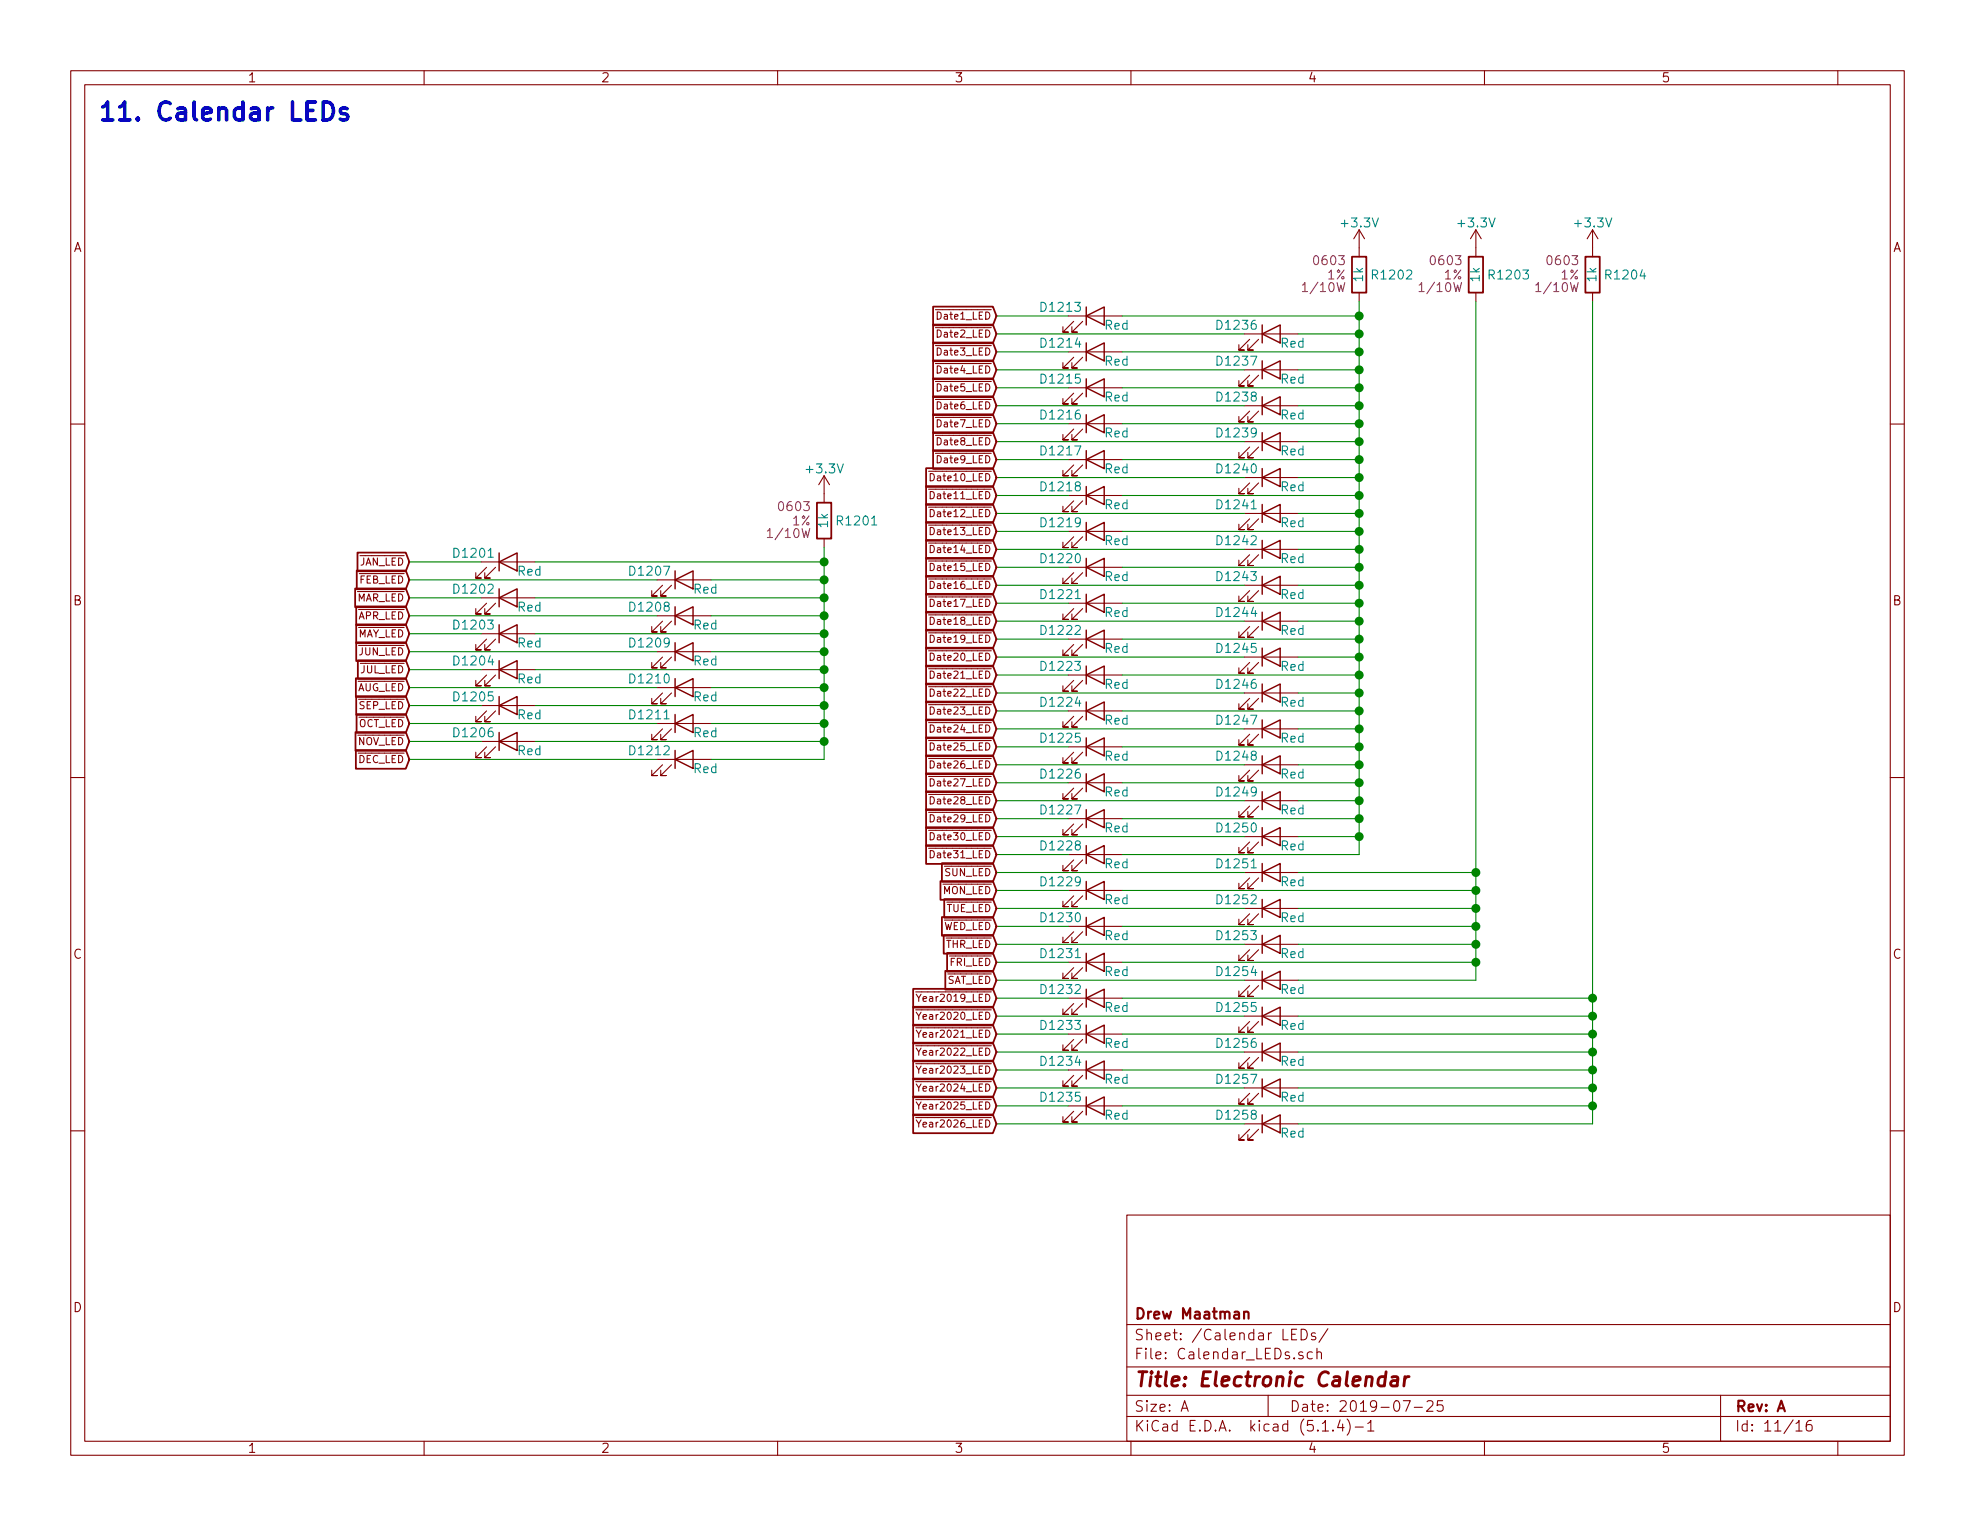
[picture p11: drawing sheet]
<svg xmlns="http://www.w3.org/2000/svg" width="279mm" height="216mm" viewBox="0 0 279 216" stroke-linecap="round" stroke-linejoin="round" font-family="sans-serif">
<g fill="none" stroke="#840000" stroke-width=".15">
<path d="M10 10h259.4v195.9h-259.4zM12 12h255.4v191.9h-255.4zM60 10v2M110 10v2M160 10v2M210 10v2M260 10v2M192.3 32.5v3.8M192.3 32.5l-.8 1.3M192.3 32.5l.7 1.3M208.8 32.5v3.8M208.8 32.5l-.8 1.3"/>
<path d="M208.8 32.5l.7 1.3M225.3 32.5v3.8M225.3 32.5l-.8 1.3M225.3 32.5l.8 1.3M10 60h2M132.3 43.8h1M132.3 46.4h1M132.3 48.9h1M132.3 51.4h1M132.3 54h1M132.3 56.5h1M132.3 59.1h1"/>
<path d="M151.1 59.9h7.6M151.1 54.9h7.6M151.1 49.8h7.6M151.1 44.7h7.6M151.9 55.6l-1.5 1.6h.7h-.7v-.8M151.9 50.5l-1.5 1.6h.7h-.7v-.8M151.9 45.5l-1.5 1.5h.7h-.7v-.8M153.2 55.6l-1.6 1.6h.8h-.8v-.8M153.2 50.5l-1.6 1.6h.8h-.8v-.8M153.2 45.5l-1.6 1.5h.8h-.8v-.8M176 52.3h7.6M176 57.4h7.6"/>
<path d="M176 47.2h7.6M176.8 53.1l-1.5 1.5h.7h-.7v-.8M176.8 58.2l-1.5 1.5h.7h-.7v-.8M176.8 48l-1.5 1.5h.7h-.7v-.7M178.1 53.1l-1.6 1.5h.8h-.8v-.8M178.1 58.2l-1.6 1.5h.8h-.8v-.8M178.1 48l-1.6 1.5h.8h-.8v-.7M192.3 41.4v1.3M208.8 41.4v1.3M225.3 41.4v1.3M267.4 60h2M68.1 79.5h7.6"/>
<path d="M116.6 67.3l-.8 1.3M116.6 67.3v3.8M116.6 76.2v1.3M116.6 67.3l.7 1.3M131.4 69.2h1M131.4 71.8h1M131.4 74.3h1M131.4 76.8h1M131.4 79.4h1M131.4 66.7h1M131.6 69.5a.51 .51 0 0 1 .6 .6 .51 .51 0 0 1-.6 .5zM131.6 72.1a.51 .51 0 0 1 .6 .5 .51 .51 0 0 1-.6 .5z"/>
<path d="M131.6 74.6a.51 .51 0 0 1 .6 .5 .51 .51 0 0 1-.6 .5zM131.6 77.2a.51 .51 0 0 1 .6 .5 .51 .51 0 0 1-.6 .5zM131.6 79.7a.51 .51 0 0 1 .6 .5 .51 .51 0 0 1-.6 .5zM131.6 67a.51 .51 0 0 1 .6 .5 .51 .51 0 0 1-.6 .5zM132.3 61.6h1M132.3 64.1h1M151.1 65h7.6M151.1 70.1h7.6M151.1 75.2h7.6M151.9 65.8l-1.5 1.5h.7h-.7v-.8M151.9 60.7l-1.5 1.5h.7h-.7v-.7M151.9 70.9l-1.5 1.5h.7h-.7v-.8"/>
<path d="M151.9 75.9l-1.5 1.6h.7h-.7v-.8M153.2 65.8l-1.6 1.5h.8h-.8v-.8M153.2 60.7l-1.6 1.5h.8h-.8v-.7M153.2 70.9l-1.6 1.5h.8h-.8v-.8M153.2 75.9l-1.6 1.6h.8h-.8v-.8M176 67.6h7.6M176 62.5h7.6M176 77.7h7.6M176 72.6h7.6M176.8 68.3l-1.5 1.6h.7h-.7v-.8M176.8 63.2l-1.5 1.6h.7h-.7v-.8M176.8 78.5l-1.5 1.5h.7h-.7v-.8"/>
<path d="M176.8 73.4l-1.5 1.5h.7h-.7v-.7M178.1 68.3l-1.6 1.6h.8h-.8v-.8M178.1 63.2l-1.6 1.6h.8h-.8v-.8M178.1 78.5l-1.6 1.5h.8h-.8v-.8M178.1 73.4l-1.6 1.5h.8h-.8v-.7M68.1 84.6h7.6M68.1 89.7h7.6M68.1 99.8h7.6M68.1 94.7h7.6M68.8 80.3l-1.5 1.5h.8h-.8v-.8M68.8 85.3l-1.5 1.6h.8h-.8v-.8M68.8 90.4l-1.5 1.5h.8h-.8v-.7"/>
<path d="M68.8 95.5l-1.5 1.5h.8h-.8v-.7M70.1 80.3l-1.5 1.5h.7h-.7v-.8M70.1 85.3l-1.5 1.6h.7h-.7v-.8M70.1 90.4l-1.5 1.5h.7h-.7v-.7M70.1 95.5l-1.5 1.5h.7h-.7v-.7M93 87.1h7.6M93 82h7.6M93 92.2h7.6M93 97.3h7.6M93.7 87.9l-1.5 1.5h.8h-.8v-.8M93.7 82.8l-1.5 1.5h.8h-.8v-.7M93.7 93l-1.5 1.5h.8h-.8v-.8"/>
<path d="M93.7 98l-1.5 1.6h.8h-.8v-.8M95 87.9l-1.5 1.5h.7h-.7v-.8M95 82.8l-1.5 1.5h.7h-.7v-.7M95 93l-1.5 1.5h.7h-.7v-.8M95 98l-1.5 1.6h.7h-.7v-.8M131.4 92.1h1M131.4 81.9h1M131.4 84.5h1M131.4 87h1M131.4 89.5h1M131.4 94.6h1M131.4 97.2h1"/>
<path d="M131.4 99.7h1M131.6 92.4a.51 .51 0 0 1 .6 .5 .51 .51 0 0 1-.6 .5zM131.6 82.2a.51 .51 0 0 1 .6 .6 .51 .51 0 0 1-.6 .5zM131.6 84.8a.51 .51 0 0 1 .6 .5 .51 .51 0 0 1-.6 .5zM131.6 87.3a.51 .51 0 0 1 .6 .5 .51 .51 0 0 1-.6 .5zM131.6 89.9a.51 .51 0 0 1 .6 .5 .51 .51 0 0 1-.6 .5zM131.6 94.9a.51 .51 0 0 1 .6 .6 .51 .51 0 0 1-.6 .5zM131.6 97.5a.51 .51 0 0 1 .6 .5 .51 .51 0 0 1-.6 .5zM151.1 95.5h7.6M151.1 90.4h7.6M151.1 85.3h7.6M151.1 80.3h7.6"/>
<path d="M151.9 96.3l-1.5 1.5h.7h-.7v-.8M151.9 91.2l-1.5 1.5h.7h-.7v-.8M151.9 86.1l-1.5 1.5h.7h-.7v-.7M151.9 81l-1.5 1.6h.7h-.7v-.8M153.2 96.3l-1.6 1.5h.8h-.8v-.8M153.2 91.2l-1.6 1.5h.8h-.8v-.8M153.2 86.1l-1.6 1.5h.8h-.8v-.7M153.2 81l-1.6 1.6h.8h-.8v-.8M176 98h7.6M176 93h7.6M176 87.9h7.6M176 82.8h7.6"/>
<path d="M176.8 98.8l-1.5 1.5h.7h-.7v-.7M176.8 93.7l-1.5 1.6h.7h-.7v-.8M176.8 88.6l-1.5 1.6h.7h-.7v-.8M176.8 83.6l-1.5 1.5h.7h-.7v-.8M178.1 98.8l-1.6 1.5h.8h-.8v-.7M178.1 93.7l-1.6 1.6h.8h-.8v-.8M178.1 88.6l-1.6 1.6h.8h-.8v-.8M178.1 83.6l-1.6 1.5h.8h-.8v-.8M10 110h2M68.1 104.9h7.6M68.8 100.6l-1.5 1.5h.8h-.8v-.8M68.8 105.7l-1.5 1.5h.8h-.8v-.8"/>
<path d="M70.1 100.6l-1.5 1.5h.7h-.7v-.8M70.1 105.7l-1.5 1.5h.7h-.7v-.8M93 102.4h7.6M93 107.4h7.6M93.7 103.1l-1.5 1.5h.8h-.8v-.7M93.7 108.2l-1.5 1.5h.8h-.8v-.7M95 103.1l-1.5 1.5h.7h-.7v-.7M95 108.2l-1.5 1.5h.7h-.7v-.7M131.4 117.5h1M131.4 114.9h1M131.4 102.2h1M131.4 112.4h1"/>
<path d="M131.4 104.8h1M131.4 107.3h1M131.4 109.9h1M131.6 117.8a.51 .51 0 0 1 .6 .5 .51 .51 0 0 1-.6 .5zM131.6 115.3a.51 .51 0 0 1 .6 .5 .51 .51 0 0 1-.6 .5zM131.6 100a.51 .51 0 0 1 .6 .5 .51 .51 0 0 1-.6 .5zM131.6 102.6a.51 .51 0 0 1 .6 .5 .51 .51 0 0 1-.6 .5zM131.6 112.7a.51 .51 0 0 1 .6 .5 .51 .51 0 0 1-.6 .5zM131.6 105.1a.51 .51 0 0 1 .6 .5 .51 .51 0 0 1-.6 .5zM131.6 107.6a.51 .51 0 0 1 .6 .6 .51 .51 0 0 1-.6 .5zM131.6 110.2a.51 .51 0 0 1 .6 .5 .51 .51 0 0 1-.6 .5zM151.1 115.8h7.6"/>
<path d="M151.1 110.7h7.6M151.1 105.7h7.6M151.1 100.6h7.6M151.9 116.6l-1.5 1.5h.7h-.7v-.8M151.9 111.5l-1.5 1.5h.7h-.7v-.7M151.9 106.4l-1.5 1.6h.7h-.7v-.8M151.9 101.3l-1.5 1.6h.7h-.7v-.8M153.2 116.6l-1.6 1.5h.8h-.8v-.8M153.2 111.5l-1.6 1.5h.8h-.8v-.7M153.2 106.4l-1.6 1.6h.8h-.8v-.8M153.2 101.3l-1.6 1.6h.8h-.8v-.8M176 103.1h7.6"/>
<path d="M176 118.4h7.6M176 113.3h7.6M176 108.2h7.6M176.8 103.9l-1.5 1.5h.7h-.7v-.8M176.8 119.1l-1.5 1.6h.7h-.7v-.8M176.8 114l-1.5 1.6h.7h-.7v-.8M176.8 109l-1.5 1.5h.7h-.7v-.8M178.1 103.9l-1.6 1.5h.8h-.8v-.8M178.1 119.1l-1.6 1.6h.8h-.8v-.8M178.1 114l-1.6 1.6h.8h-.8v-.8M178.1 109l-1.6 1.5h.8h-.8v-.8M267.4 110h2"/>
<path d="M131.4 120h1M131.6 120.3a.51 .51 0 0 1 .6 .6 .51 .51 0 0 1-.6 .5zM151.1 120.9h7.6M151.1 126h7.6M151.1 136.1h7.6M151.1 131.1h7.6M151.9 121.7l-1.5 1.5h.7h-.7v-.8M151.9 126.7l-1.5 1.6h.7h-.7v-.8M151.9 136.9l-1.5 1.5h.7h-.7v-.7M151.9 131.8l-1.5 1.6h.7h-.7v-.8M153.2 121.7l-1.6 1.5h.8h-.8v-.8M153.2 126.7l-1.6 1.6h.8h-.8v-.8"/>
<path d="M153.2 136.9l-1.6 1.5h.8h-.8v-.7M153.2 131.8l-1.6 1.6h.8h-.8v-.8M176 123.4h7.6M176 138.7h7.6M176 133.6h7.6M176 128.5h7.6M176.8 124.2l-1.5 1.5h.7h-.7v-.7M176.8 139.4l-1.5 1.6h.7h-.7v-.8M176.8 134.4l-1.5 1.5h.7h-.7v-.8M176.8 129.3l-1.5 1.5h.7h-.7v-.8M178.1 124.2l-1.6 1.5h.8h-.8v-.7M178.1 139.4l-1.6 1.6h.8h-.8v-.8"/>
<path d="M178.1 134.4l-1.6 1.5h.8h-.8v-.8M178.1 129.3l-1.6 1.5h.8h-.8v-.8M10 160h2M129.5 158.1h.9M129.5 155.6h.9M129.5 153h.9M129.5 150.5h.9M129.5 148h.9M129.5 145.4h.9M129.5 142.9h.9M129.5 140.3h.9M129.6 158.4l.4 .6 .3-.6"/>
<path d="M129.6 155.9l.4 .5 .3-.5M129.6 153.4l.4 .5 .3-.5M129.6 150.8l.4 .6 .3-.6M129.6 148.3l.4 .5 .3-.5M129.6 145.7l.4 .6 .3-.6M129.6 143.2l.4 .5 .3-.5M129.6 140.7l.4 .5 .3-.5M130 141.2v.5M130 143.7v.5M130 146.3v.5M130 148.8v.5M130 151.4v.4"/>
<path d="M130 153.9v.5M130 156.4v.5M130 159v.5M151.1 151.4h7.6M151.1 156.5h7.6M151.1 146.3h7.6M151.1 141.2h7.6M151.9 152.1l-1.5 1.6h.7h-.7v-.8M151.9 157.2l-1.5 1.6h.7h-.7v-.8M151.9 147.1l-1.5 1.5h.7h-.7v-.8M151.9 142l-1.5 1.5h.7h-.7v-.8M153.2 152.1l-1.6 1.6h.8h-.8v-.8"/>
<path d="M153.2 157.2l-1.6 1.6h.8h-.8v-.8M153.2 147.1l-1.6 1.5h.8h-.8v-.8M153.2 142l-1.6 1.5h.8h-.8v-.8M176 159h7.6M176 153.9h7.6M176 148.8h7.6M176 143.8h7.6M176.8 159.8l-1.5 1.5h.7h-.7v-.8M176.8 154.7l-1.5 1.5h.7h-.7v-.8M176.8 149.6l-1.5 1.5h.7h-.7v-.7M176.8 144.5l-1.5 1.6h.7h-.7v-.8M178.1 159.8l-1.6 1.5h.8h-.8v-.8"/>
<path d="M178.1 154.7l-1.6 1.5h.8h-.8v-.8M178.1 149.6l-1.6 1.5h.8h-.8v-.7M178.1 144.5l-1.6 1.6h.8h-.8v-.8M267.4 160h2M159.4 171.9h108v32h-108zM159.4 197.4h108M159.4 193.4h108M159.4 187.4h108M167.1 199.7l.5-1.5 .5 1.5M167.2 199.2h.8M179.4 197.4v3M182.7 188.8h.5"/>
<path d="M183.4 188.1h-.7v1.5h.7M184.1 188.1a.79 .79 0 0 1 .8 .4 .79 .79 0 0 1-.2 1l-.6 .1zM184.3 191.3a.37 .37 0 0 0-.6 .2 .54 .54 0 0 0 .6 .3l.1 .2-.1 .2-.2 .1-.4-.1M185.6 191.3h-.4l-.3 .2 .1 .6 .2 .2 .4-.1M186.1 188.6h-.4h-.1l-.1 .2a.48 .48 0 0 0 .6 .3l.1 .2-.1 .2-.1 .1-.5-.1M186.3 191.4a.38 .38 0 0 1 .6 .1v.8M186.3 190.8v1.5M187.9 188l-1.3 1.9M198.5 198.2h1l-.6 1.5M200.1 199.1h1.1M201.9 198.3l.2-.1h.3a.41 .41 0 0 1 .3 .6l-.9 .9h.9M204.1 198.2h-.7l-.1 .7 .1-.1a.62 .62 0 0 1 .7 .1l.1 .1-.1 .5-.2 .2h-.4l-.2-.2"/>
<path d="M243.4 197.4v6.5M60 203.9v2M110 203.9v2M159.4 200.4h108M160 203.9v2M187.1 202.5h.8M188.6 202.3v.1v.1l-.1-.1 .1-.1v.2M189.6 200.9l-.4 1.1h.9M189.9 201.5v1M190.6 200.8a1.71 1.71 0 0 1 0 2.2M191.7 201.9h1.2M193.5 201.4l.3-.2 .1-.2v1.5"/>
<path d="M193.5 202.5h.9M210 203.9v2M254.1 201.4l.3-.2 .1-.2v1.5M254.1 202.5h.8M256.2 201a.59 .59 0 0 0-.7 .6l.1 .7a.54 .54 0 0 0 .7 0 .65 .65 0 0 0-.1-.7 .57 .57 0 0 0-.6 .1l-.1 .1M260 203.9v2"/>
</g>
<path d="M196 194.8a.68 .68 0 0 0-1 .3l-.1 .6 .1 .2 .2 .2 .6-.1M196.1 194.1l-.3 2M196.9 194.8h.2h.6l-.1 1.3M197.7 195.2l-.6 .1a.4 .4 0 0 0-.4 .4 .4 .4 0 0 0 .3 .4l.7-.1M198.8 194.8l-.2 1.3M199.3 194.8a.5 .5 0 0 0-.6 .3" fill="none" stroke="#840000" stroke-width=".41"/>
<path d="M176 185.7a.39 .39 0 0 1 .6 .1v.8M176 185.6v1" fill="none" stroke="#840000" stroke-width=".3"/>
<g fill="none" stroke="#840000" stroke-width=".2">
<path d="M153.7 59.9l2.5-1.2v2.5zM153.7 54.9l2.5-1.3v2.5zM153.7 49.8l2.5-1.3v2.6zM153.7 44.7l2.5-1.3v2.6zM153.7 43.4v2.6M153.7 48.5v2.6M153.7 53.6v2.5M153.7 58.7v2.5M178.6 52.3l2.5-1.2v2.5zM178.6 57.4l2.5-1.3v2.6zM178.6 47.2l2.5-1.2v2.5zM178.6 46v2.5"/>
<path d="M178.6 51.1v2.5M178.6 56.1v2.6M70.6 79.5l2.6-1.3v2.6zM70.6 78.2v2.6M153.7 65l2.5-1.2v2.5zM153.7 70.1l2.5-1.3v2.6zM153.7 75.2l2.5-1.3v2.6zM153.7 63.8v2.5M153.7 68.8v2.6M153.7 73.9v2.6M153.7 79v2.5M178.6 67.6l2.5-1.3v2.5z"/>
<path d="M178.6 62.5l2.5-1.3v2.6zM178.6 77.7l2.5-1.2v2.5zM178.6 72.6l2.5-1.2v2.5zM178.6 61.2v2.6M178.6 66.3v2.5M178.6 71.4v2.5M178.6 76.5v2.5M70.6 84.6l2.6-1.3v2.6zM70.6 89.7l2.6-1.3v2.5zM70.6 99.8l2.6-1.2v2.5zM70.6 94.7l2.6-1.2v2.5zM70.6 83.3v2.6"/>
<path d="M70.6 88.4v2.5M70.6 93.5v2.5M70.6 98.6v2.5M95.5 87.1l2.5-1.2v2.5zM95.5 82l2.5-1.2v2.5zM95.5 92.2l2.5-1.3v2.6zM95.5 97.3l2.5-1.3v2.6zM95.5 80.8v2.5M95.5 85.9v2.5M95.5 90.9v2.6M95.5 96v2.6M153.7 95.5l2.5-1.3v2.6z"/>
<path d="M153.7 90.4l2.5-1.2v2.5zM153.7 85.3l2.5-1.2v2.5zM153.7 80.3l2.5-1.3v2.5zM153.7 84.1v2.5M153.7 89.2v2.5M153.7 94.2v2.6M153.7 99.3v2.6M178.6 98l2.5-1.2v2.5zM178.6 93l2.5-1.3v2.5zM178.6 87.9l2.5-1.3v2.6zM178.6 82.8l2.5-1.3v2.6zM178.6 81.5v2.6"/>
<path d="M178.6 86.6v2.6M178.6 91.7v2.5M178.6 96.8v2.5M70.6 104.9l2.6-1.3v2.6zM70.6 103.6v2.6M95.5 102.4l2.5-1.3v2.5zM95.5 107.4l2.5-1.2v2.5zM95.5 101.1v2.5M95.5 106.2v2.5M153.7 115.8l2.5-1.2v2.5zM153.7 110.7l2.5-1.2v2.5zM153.7 105.7l2.5-1.3v2.5z"/>
<path d="M153.7 100.6l2.5-1.3v2.6zM153.7 104.4v2.5M153.7 109.5v2.5M153.7 114.6v2.5M153.7 119.6v2.6M178.6 103.1l2.5-1.2v2.5zM178.6 118.4l2.5-1.3v2.5zM178.6 113.3l2.5-1.3v2.6zM178.6 108.2l2.5-1.3v2.6zM178.6 101.9v2.5M178.6 106.9v2.6M178.6 112v2.6"/>
<path d="M178.6 117.1v2.5M153.7 120.9l2.5-1.3v2.6zM153.7 126l2.5-1.3v2.6zM153.7 136.1l2.5-1.2v2.5zM153.7 131.1l2.5-1.3v2.5zM153.7 124.7v2.6M153.7 129.8v2.5M153.7 134.9v2.5M153.7 140v2.5M178.6 123.4l2.5-1.2v2.5zM178.6 138.7l2.5-1.3v2.6zM178.6 133.6l2.5-1.3v2.6z"/>
<path d="M178.6 128.5l2.5-1.2v2.5zM178.6 122.2v2.5M178.6 127.3v2.5M178.6 132.3v2.6M178.6 137.4v2.6M153.7 151.4l2.5-1.3v2.6zM153.7 156.5l2.5-1.3v2.5zM153.7 146.3l2.5-1.3v2.6zM153.7 141.2l2.5-1.2v2.5zM153.7 145v2.6M153.7 150.1v2.6M153.7 155.2v2.5"/>
<path d="M178.6 159l2.5-1.3v2.6zM178.6 153.9l2.5-1.2v2.5zM178.6 148.8l2.5-1.2v2.5zM178.6 143.8l2.5-1.3v2.5zM178.6 142.5v2.5M178.6 147.6v2.5M178.6 152.7v2.5M178.6 157.7v2.6"/>
</g>
<g fill="none" stroke="#840000" stroke-width=".25">
<path d="M191.3 36.3h2v5.1h-2zM207.8 36.3h2v5.1h-2zM224.3 36.3h2v5.1h-2zM132 43.4h8.5l.5 1.3-.5 1.3h-8.5zM132 45.9h8.5l.5 1.3-.5 1.4h-8.5zM132 48.5h8.5l.5 1.3-.5 1.3h-8.5zM132 51h8.5l.5 1.3-.5 1.3h-8.5zM132 53.5h8.5l.5 1.4-.5 1.3h-8.5zM132 56.1h8.5l.5 1.3-.5 1.3h-8.5zM132 58.6h8.5l.5 1.3-.5 1.4h-8.5zM50.6 78.2h6.8l.5 1.3-.5 1.3h-6.8zM115.6 71.1h2v5.1h-2z"/>
<path d="M131 68.8h9.5l.5 1.3-.5 1.3h-9.5zM131 71.3h9.5l.5 1.3-.5 1.4h-9.5zM131 73.9h9.5l.5 1.3-.5 1.3h-9.5zM131 76.4h9.5l.5 1.3-.5 1.3h-9.5zM131 78.9h9.5l.5 1.4-.5 1.3h-9.5zM131 66.2h9.5l.5 1.4-.5 1.3h-9.5zM132 61.2h8.5l.5 1.3-.5 1.3h-8.5zM132 63.7h8.5l.5 1.3-.5 1.3h-8.5zM50.2 83.3h7.2l.5 1.3-.5 1.3h-7.2zM50.3 96h7.1l.5 1.3-.5 1.3h-7.1zM50.4 85.8h7l.5 1.3-.5 1.3h-7zM50.4 88.3h7l.5 1.4-.5 1.3h-7z"/>
<path d="M50.4 90.9h7l.5 1.3-.5 1.3h-7zM50.4 98.5h7l.5 1.3-.5 1.3h-7zM50.5 80.7h6.9l.5 1.3-.5 1.4h-6.9zM50.6 93.4h6.8l.5 1.3-.5 1.4h-6.8zM131 91.6h9.5l.5 1.4-.5 1.3h-9.5zM131 81.5h9.5l.5 1.3-.5 1.3h-9.5zM131 84h9.5l.5 1.3-.5 1.4h-9.5zM131 86.6h9.5l.5 1.3-.5 1.3h-9.5zM131 89.1h9.5l.5 1.3-.5 1.3h-9.5zM131 94.2h9.5l.5 1.3-.5 1.3h-9.5zM131 96.7h9.5l.5 1.3-.5 1.4h-9.5zM131 99.3h9.5l.5 1.3-.5 1.3h-9.5z"/>
<path d="M50.3 103.6h7.1l.5 1.3-.5 1.3h-7.1zM50.3 106.1h7.1l.5 1.3-.5 1.4h-7.1zM50.4 101h7l.5 1.4-.5 1.3h-7zM131 117h9.5l.5 1.4-.5 1.3h-9.5zM131 114.5h9.5l.5 1.3-.5 1.3h-9.5zM131 101.8h9.5l.5 1.3-.5 1.3h-9.5zM131 112h9.5l.5 1.3-.5 1.3h-9.5zM131 104.3h9.5l.5 1.4-.5 1.3h-9.5zM131 106.9h9.5l.5 1.3-.5 1.3h-9.5zM131 109.4h9.5l.5 1.3-.5 1.4h-9.5zM131 119.6h9.5l.5 1.3-.5 1.3h-9.5zM129.2 139.9h11.3l.5 1.3-.5 1.3h-11.3z"/>
<path d="M133 124.7h7.5l.5 1.3-.5 1.3h-7.5zM133.2 122.1h7.3l.5 1.3-.5 1.4h-7.3zM133.2 129.7h7.3l.5 1.4-.5 1.3h-7.3zM133.5 132.3h7l.5 1.3-.5 1.3h-7zM133.6 127.2h6.9l.5 1.3-.5 1.3h-6.9zM133.7 137.4h6.8l.5 1.3-.5 1.3h-6.8zM134 134.8h6.5l.5 1.3-.5 1.4h-6.5zM129.2 157.7h11.3l.5 1.3-.5 1.3h-11.3zM129.2 155.1h11.3l.5 1.4-.5 1.3h-11.3zM129.2 152.6h11.3l.5 1.3-.5 1.3h-11.3zM129.2 150.1h11.3l.5 1.3-.5 1.3h-11.3zM129.2 147.5h11.3l.5 1.3-.5 1.4h-11.3z"/>
<path d="M129.2 145h11.3l.5 1.3-.5 1.3h-11.3zM129.2 142.4h11.3l.5 1.4-.5 1.3h-11.3z"/>
</g>
<g fill="none" stroke="#008400" stroke-width=".15">
<path d="M141 57.4h35M141 52.3h35M141 59.9h10.1M141 49.8h10.1M141 54.9h10.1M141 47.2h35M141 44.7h10.1M158.7 59.9h33.6M158.7 49.8h33.6M158.7 54.9h33.6M158.7 44.7h33.6M183.6 57.4h8.7"/>
<path d="M183.6 52.3h8.7M183.6 47.2h8.7M192.3 42.7v78.2h-33.6M208.8 42.7v96h-25.2M225.3 42.7v116.3h-41.7M57.9 79.5h10.2M75.7 79.5h40.9M116.6 77.5v29.9h-16M141 72.6h35M141 67.6h35M141 62.5h35M141 77.7h35"/>
<path d="M141 65h10.1M141 70.1h10.1M141 75.2h10.1M158.7 65h33.6M158.7 70.1h33.6M158.7 75.2h33.6M183.6 72.6h8.7M183.6 67.6h8.7M183.6 62.5h8.7M183.6 77.7h8.7M57.9 97.3h35.1M57.9 92.2h35.1"/>
<path d="M57.9 87.1h35.1M57.9 82h35.1M57.9 99.8h10.2M57.9 94.7h10.2M57.9 89.7h10.2M57.9 84.6h10.2M75.7 99.8h40.9M75.7 94.7h40.9M75.7 89.7h40.9M75.7 84.6h40.9M100.6 97.3h16M100.6 92.2h16"/>
<path d="M100.6 87.1h16M100.6 82h16M141 82.8h35M141 87.9h35M141 93h35M141 98h35M141 95.5h10.1M141 80.3h10.1M141 85.3h10.1M141 90.4h10.1M158.7 95.5h33.6M158.7 80.3h33.6"/>
<path d="M158.7 85.3h33.6M158.7 90.4h33.6M183.6 82.8h8.7M183.6 87.9h8.7M183.6 93h8.7M183.6 98h8.7M57.9 104.9h10.2M57.9 102.4h35.1M57.9 107.4h35.1M75.7 104.9h40.9M100.6 102.4h16M141 103.1h35"/>
<path d="M141 118.4h35M141 113.3h35M141 108.2h35M141 100.6h10.1M141 105.7h10.1M141 110.7h10.1M141 115.8h10.1M158.7 100.6h33.6M158.7 105.7h33.6M158.7 110.7h33.6M158.7 115.8h33.6M183.6 103.1h8.7"/>
<path d="M183.6 118.4h8.7M183.6 113.3h8.7M183.6 108.2h8.7M141 123.4h35M141 136.1h10.1M141 120.9h10.1M141 126h10.1M141 131.1h10.1M141 128.5h35M141 133.6h35M141 138.7h35M158.7 136.1h50.1"/>
<path d="M158.7 126h50.1M158.7 131.1h50.1M183.6 123.4h25.2M183.6 128.5h25.2M183.6 133.6h25.2M141 156.5h10.1M141 151.4h10.1M141 146.3h10.1M141 141.2h10.1M141 143.8h35M141 148.8h35M141 153.9h35"/>
<path d="M141 159h35M158.7 156.5h66.6M158.7 151.4h66.6M158.7 146.3h66.6M158.7 141.2h66.6M183.6 143.8h41.7M183.6 148.8h41.7M183.6 153.9h41.7"/>
</g>
<path d="M45.7 14.4h.6a1.4 1.4 0 0 1 .6 2.2l-.2 .2-.4 .2h-.6zM49.1 15.4a.6 .6 0 0 0-1 .2l.2 .4 .6 .1 .2 .1 .1 .3-.1 .3-.2 .2h-.5l-.3-.2" fill="none" stroke="#0000c2" stroke-width=".51"/>
<g fill="#008400" stroke="#008400" stroke-width=".25">
<circle cx="225.3" cy="153.9" r=".51"/>
<circle cx="192.3" cy="59.9" r=".51"/>
<circle cx="208.8" cy="123.4" r=".51"/>
<circle cx="208.8" cy="136.1" r=".51"/>
<circle cx="192.3" cy="57.4" r=".51"/>
<circle cx="192.3" cy="54.9" r=".51"/>
<circle cx="116.6" cy="104.9" r=".51"/>
<circle cx="192.3" cy="52.3" r=".51"/>
<circle cx="192.3" cy="49.8" r=".51"/>
<circle cx="192.3" cy="47.2" r=".51"/>
<circle cx="225.3" cy="156.5" r=".51"/>
<circle cx="192.3" cy="44.7" r=".51"/>
<circle cx="116.6" cy="102.4" r=".51"/>
<circle cx="116.6" cy="79.5" r=".51"/>
<circle cx="225.3" cy="146.3" r=".51"/>
<circle cx="116.6" cy="82" r=".51"/>
<circle cx="116.6" cy="99.8" r=".51"/>
<circle cx="116.6" cy="84.6" r=".51"/>
<circle cx="225.3" cy="151.4" r=".51"/>
<circle cx="116.6" cy="87.1" r=".51"/>
<circle cx="116.6" cy="97.3" r=".51"/>
<circle cx="225.3" cy="141.2" r=".51"/>
<circle cx="225.3" cy="148.8" r=".51"/>
<circle cx="116.6" cy="89.7" r=".51"/>
<circle cx="225.3" cy="143.8" r=".51"/>
<circle cx="116.6" cy="94.7" r=".51"/>
<circle cx="116.6" cy="92.2" r=".51"/>
<circle cx="192.3" cy="82.8" r=".51"/>
<circle cx="192.3" cy="103.1" r=".51"/>
<circle cx="192.3" cy="105.7" r=".51"/>
<circle cx="192.3" cy="98" r=".51"/>
<circle cx="192.3" cy="108.2" r=".51"/>
<circle cx="192.3" cy="110.7" r=".51"/>
<circle cx="192.3" cy="95.5" r=".51"/>
<circle cx="192.3" cy="113.3" r=".51"/>
<circle cx="192.3" cy="115.8" r=".51"/>
<circle cx="192.3" cy="93" r=".51"/>
<circle cx="192.3" cy="118.4" r=".51"/>
<circle cx="192.3" cy="90.4" r=".51"/>
<circle cx="192.3" cy="87.9" r=".51"/>
<circle cx="192.3" cy="85.3" r=".51"/>
<circle cx="208.8" cy="133.6" r=".51"/>
<circle cx="192.3" cy="80.3" r=".51"/>
<circle cx="192.3" cy="77.7" r=".51"/>
<circle cx="192.3" cy="75.2" r=".51"/>
<circle cx="192.3" cy="72.6" r=".51"/>
<circle cx="192.3" cy="70.1" r=".51"/>
<circle cx="192.3" cy="67.6" r=".51"/>
<circle cx="192.3" cy="65" r=".51"/>
<circle cx="192.3" cy="100.6" r=".51"/>
<circle cx="208.8" cy="126" r=".51"/>
<circle cx="208.8" cy="128.5" r=".51"/>
<circle cx="192.3" cy="62.5" r=".51"/>
<circle cx="208.8" cy="131.1" r=".51"/>
</g>
<text font-size="3.5" fill="#0000c2" x="13.7" y="17.1">11. Calendar LEDs</text>
<text font-size="2.8" fill="#840000" x="160.4" y="196.2">Title: Electronic Calendar</text>
<g font-size="2.1" fill="#840000">
<text x="160.4" y="189.6">Sheet: /Calendar LEDs/</text>
<text x="160.4" y="186.6">Drew Maatman</text>
<text x="160.4" y="192.3">File: Calendar_LEDs.sch</text>
<text x="160.4" y="202.5">KiCad E.D.A. kicad (5.1.4)-1</text>
<text x="160.4" y="199.7">Size: A</text>
<text x="182.4" y="199.7">Date: 2019-07-25</text>
<text x="245.4" y="199.7">Rev: A</text>
<text x="245.4" y="202.5">Id: 11/16</text>
</g>
<g font-size="1.8" fill="#840000">
<text x="35" y="11.6">1</text>
<text x="85" y="11.6">2</text>
<text x="135" y="11.6">3</text>
<text x="185" y="11.6">4</text>
<text x="235" y="11.6">5</text>
<text x="10.4" y="35.6">A</text>
<text x="267.8" y="35.6">A</text>
<text x="10.4" y="85.6">B</text>
<text x="267.8" y="85.6">B</text>
<text x="10.4" y="135.6">C</text>
<text x="267.8" y="135.6">C</text>
<text x="10.4" y="185.6">D</text>
<text x="267.8" y="185.6">D</text>
<text x="35" y="205.5">1</text>
<text x="85" y="205.5">2</text>
<text x="135" y="205.5">3</text>
<text x="185" y="205.5">4</text>
<text x="235" y="205.5">5</text>
</g>
<g font-size="1.8" fill="#008484">
<text x="189.9" y="32.2">+3.3V</text>
<text x="206.5" y="32.2">+3.3V</text>
<text x="223" y="32.2">+3.3V</text>
<text x="192.8" y="39.8" transform="rotate(-90 192.8 39.8)">1k</text>
<text x="194.3" y="39.5">R1202</text>
<text x="209.3" y="39.8" transform="rotate(-90 209.3 39.8)">1k</text>
<text x="210.8" y="39.5">R1203</text>
<text x="225.9" y="39.8" transform="rotate(-90 225.9 39.8)">1k</text>
<text x="227.4" y="39.5">R1204</text>
<text x="147.4" y="44.1">D1213</text>
<text x="156.3" y="46.7">Red</text>
<text x="172.3" y="46.7">D1236</text>
<text x="147.4" y="49.2">D1214</text>
<text x="156.3" y="51.7">Red</text>
<text x="172.3" y="51.7">D1237</text>
<text x="181.2" y="49.2">Red</text>
<text x="147.4" y="59.4">D1216</text>
<text x="147.4" y="54.3">D1215</text>
<text x="156.3" y="56.8">Red</text>
<text x="172.3" y="56.8">D1238</text>
<text x="181.2" y="54.3">Red</text>
<text x="181.2" y="59.4">Red</text>
<text x="147.4" y="64.4">D1217</text>
<text x="156.3" y="61.9">Red</text>
<text x="172.3" y="61.9">D1239</text>
<text x="181.2" y="64.4">Red</text>
<text x="114.2" y="67">+3.3V</text>
<text x="147.4" y="69.5">D1218</text>
<text x="156.3" y="67">Red</text>
<text x="172.3" y="67">D1240</text>
<text x="181.2" y="69.5">Red</text>
<text x="117.1" y="74.6" transform="rotate(-90 117.1 74.6)">1k</text>
<text x="118.6" y="74.3">R1201</text>
<text x="147.4" y="74.6">D1219</text>
<text x="156.3" y="72.1">Red</text>
<text x="156.3" y="77.1">Red</text>
<text x="172.3" y="77.1">D1242</text>
<text x="172.3" y="72.1">D1241</text>
<text x="181.2" y="74.6">Red</text>
<text x="64.4" y="78.9">D1201</text>
<text x="64.4" y="84">D1202</text>
<text x="73.3" y="81.5">Red</text>
<text x="89.3" y="81.5">D1207</text>
<text x="98.1" y="84">Red</text>
<text x="147.4" y="79.7">D1220</text>
<text x="156.3" y="82.2">Red</text>
<text x="172.3" y="82.2">D1243</text>
<text x="181.2" y="79.7">Red</text>
<text x="64.4" y="89.1">D1203</text>
<text x="73.3" y="86.5">Red</text>
<text x="89.3" y="86.5">D1208</text>
<text x="98.1" y="89.1">Red</text>
<text x="147.4" y="89.8">D1222</text>
<text x="147.4" y="84.8">D1221</text>
<text x="156.3" y="87.3">Red</text>
<text x="172.3" y="87.3">D1244</text>
<text x="181.2" y="89.8">Red</text>
<text x="181.2" y="84.8">Red</text>
<text x="64.4" y="94.2">D1204</text>
<text x="73.3" y="91.6">Red</text>
<text x="89.3" y="91.6">D1209</text>
<text x="98.1" y="94.2">Red</text>
<text x="147.4" y="94.9">D1223</text>
<text x="156.3" y="92.4">Red</text>
<text x="172.3" y="92.4">D1245</text>
<text x="181.2" y="94.9">Red</text>
<text x="64.4" y="99.2">D1205</text>
<text x="73.3" y="101.8">Red</text>
<text x="73.3" y="96.7">Red</text>
<text x="89.3" y="101.8">D1211</text>
<text x="89.3" y="96.7">D1210</text>
<text x="98.1" y="99.2">Red</text>
<text x="147.4" y="100">D1224</text>
<text x="156.3" y="97.5">Red</text>
<text x="172.3" y="97.5">D1246</text>
<text x="181.2" y="100">Red</text>
<text x="64.4" y="104.3">D1206</text>
<text x="73.3" y="106.9">Red</text>
<text x="89.3" y="106.9">D1212</text>
<text x="98.1" y="104.3">Red</text>
<text x="147.4" y="105.1">D1225</text>
<text x="156.3" y="107.6">Red</text>
<text x="156.3" y="102.5">Red</text>
<text x="172.3" y="102.5">D1247</text>
<text x="172.3" y="107.6">D1248</text>
<text x="181.2" y="105.1">Red</text>
<text x="98.1" y="109.4">Red</text>
<text x="147.4" y="110.2">D1226</text>
<text x="156.3" y="112.7">Red</text>
<text x="172.3" y="112.7">D1249</text>
<text x="181.2" y="110.2">Red</text>
<text x="147.4" y="115.2">D1227</text>
<text x="156.3" y="117.8">Red</text>
<text x="172.3" y="117.8">D1250</text>
<text x="181.2" y="115.2">Red</text>
<text x="147.4" y="120.3">D1228</text>
<text x="147.4" y="125.4">D1229</text>
<text x="156.3" y="122.9">Red</text>
<text x="172.3" y="122.9">D1251</text>
<text x="181.2" y="125.4">Red</text>
<text x="181.2" y="120.3">Red</text>
<text x="147.4" y="130.5">D1230</text>
<text x="156.3" y="127.9">Red</text>
<text x="172.3" y="127.9">D1252</text>
<text x="181.2" y="130.5">Red</text>
<text x="147.4" y="135.6">D1231</text>
<text x="156.3" y="133">Red</text>
<text x="172.3" y="133">D1253</text>
<text x="181.2" y="135.6">Red</text>
<text x="147.4" y="140.6">D1232</text>
<text x="156.3" y="143.2">Red</text>
<text x="156.3" y="138.1">Red</text>
<text x="172.3" y="143.2">D1255</text>
<text x="172.3" y="138.1">D1254</text>
<text x="181.2" y="140.6">Red</text>
<text x="147.4" y="145.7">D1233</text>
<text x="156.3" y="148.3">Red</text>
<text x="172.3" y="148.3">D1256</text>
<text x="181.2" y="145.7">Red</text>
<text x="147.4" y="150.8">D1234</text>
<text x="147.4" y="155.9">D1235</text>
<text x="156.3" y="153.3">Red</text>
<text x="172.3" y="153.3">D1257</text>
<text x="181.2" y="155.9">Red</text>
<text x="181.2" y="150.8">Red</text>
<text x="156.3" y="158.4">Red</text>
<text x="172.3" y="158.4">D1258</text>
<text x="181.2" y="161">Red</text>
</g>
<g font-size="1.8" fill="#840084">
<text x="184.7" y="41.3">1/10W</text>
<text x="186.1" y="37.5">0603</text>
<text x="187.8" y="39.5">1%</text>
<text x="201.2" y="41.3">1/10W</text>
<text x="202.6" y="37.5">0603</text>
<text x="204.3" y="39.5">1%</text>
<text x="217.7" y="41.3">1/10W</text>
<text x="219.1" y="37.5">0603</text>
<text x="220.8" y="39.5">1%</text>
<text x="109" y="76.1">1/10W</text>
<text x="110.4" y="72.3">0603</text>
<text x="112.1" y="74.3">1%</text>
</g>
<g font-size="1.4" fill="#840000">
<text x="132.8" y="45.2">Date1_LED</text>
<text x="132.8" y="47.8">Date2_LED</text>
<text x="132.8" y="50.3">Date3_LED</text>
<text x="132.8" y="52.8">Date4_LED</text>
<text x="132.8" y="55.4">Date5_LED</text>
<text x="132.8" y="57.9">Date6_LED</text>
<text x="132.8" y="60.5">Date7_LED</text>
<text x="132.8" y="63">Date8_LED</text>
<text x="132.8" y="65.5">Date9_LED</text>
<text x="132.1" y="70.6">Date11_LED</text>
<text x="132.1" y="68.1">Date10_LED</text>
<text x="132.1" y="73.2">Date12_LED</text>
<text x="132.1" y="75.7">Date13_LED</text>
<text x="50.8" y="80">JAN_LED</text>
<text x="50.8" y="82.5">FEB_LED</text>
<text x="132.1" y="78.2">Date14_LED</text>
<text x="132.1" y="80.8">Date15_LED</text>
<text x="132.1" y="83.3">Date16_LED</text>
<text x="50.4" y="85.1">MAR_LED</text>
<text x="50.6" y="87.6">APR_LED</text>
<text x="132.1" y="85.9">Date17_LED</text>
<text x="132.1" y="88.4">Date18_LED</text>
<text x="50.5" y="90.2">MAY_LED</text>
<text x="50.8" y="92.7">JUN_LED</text>
<text x="51" y="95.2">JUL_LED</text>
<text x="132.1" y="93.5">Date20_LED</text>
<text x="132.1" y="90.9">Date19_LED</text>
<text x="50.5" y="97.8">AUG_LED</text>
<text x="50.8" y="100.3">SEP_LED</text>
<text x="132.1" y="96">Date21_LED</text>
<text x="132.1" y="98.6">Date22_LED</text>
<text x="132.1" y="101.1">Date23_LED</text>
<text x="50.6" y="105.4">NOV_LED</text>
<text x="50.6" y="102.9">OCT_LED</text>
<text x="50.6" y="107.9">DEC_LED</text>
<text x="132.1" y="103.6">Date24_LED</text>
<text x="132.1" y="106.2">Date25_LED</text>
<text x="132.1" y="113.8">Date28_LED</text>
<text x="132.1" y="108.7">Date26_LED</text>
<text x="132.1" y="111.3">Date27_LED</text>
<text x="132.1" y="118.9">Date30_LED</text>
<text x="132.1" y="116.3">Date29_LED</text>
<text x="132.1" y="121.4">Date31_LED</text>
<text x="133.7" y="124">SUN_LED</text>
<text x="133.4" y="126.5">MON_LED</text>
<text x="133.4" y="131.6">WED_LED</text>
<text x="133.9" y="129">TUE_LED</text>
<text x="133.8" y="134.1">THR_LED</text>
<text x="134.4" y="136.7">FRI_LED</text>
<text x="130.5" y="141.7">Year2019_LED</text>
<text x="133.9" y="139.2">SAT_LED</text>
<text x="130.5" y="149.4">Year2022_LED</text>
<text x="130.5" y="146.8">Year2021_LED</text>
<text x="130.5" y="144.3">Year2020_LED</text>
<text x="130.5" y="154.4">Year2024_LED</text>
<text x="130.5" y="151.9">Year2023_LED</text>
<text x="130.5" y="159.5">Year2026_LED</text>
<text x="130.5" y="157">Year2025_LED</text>
</g>
</svg>
